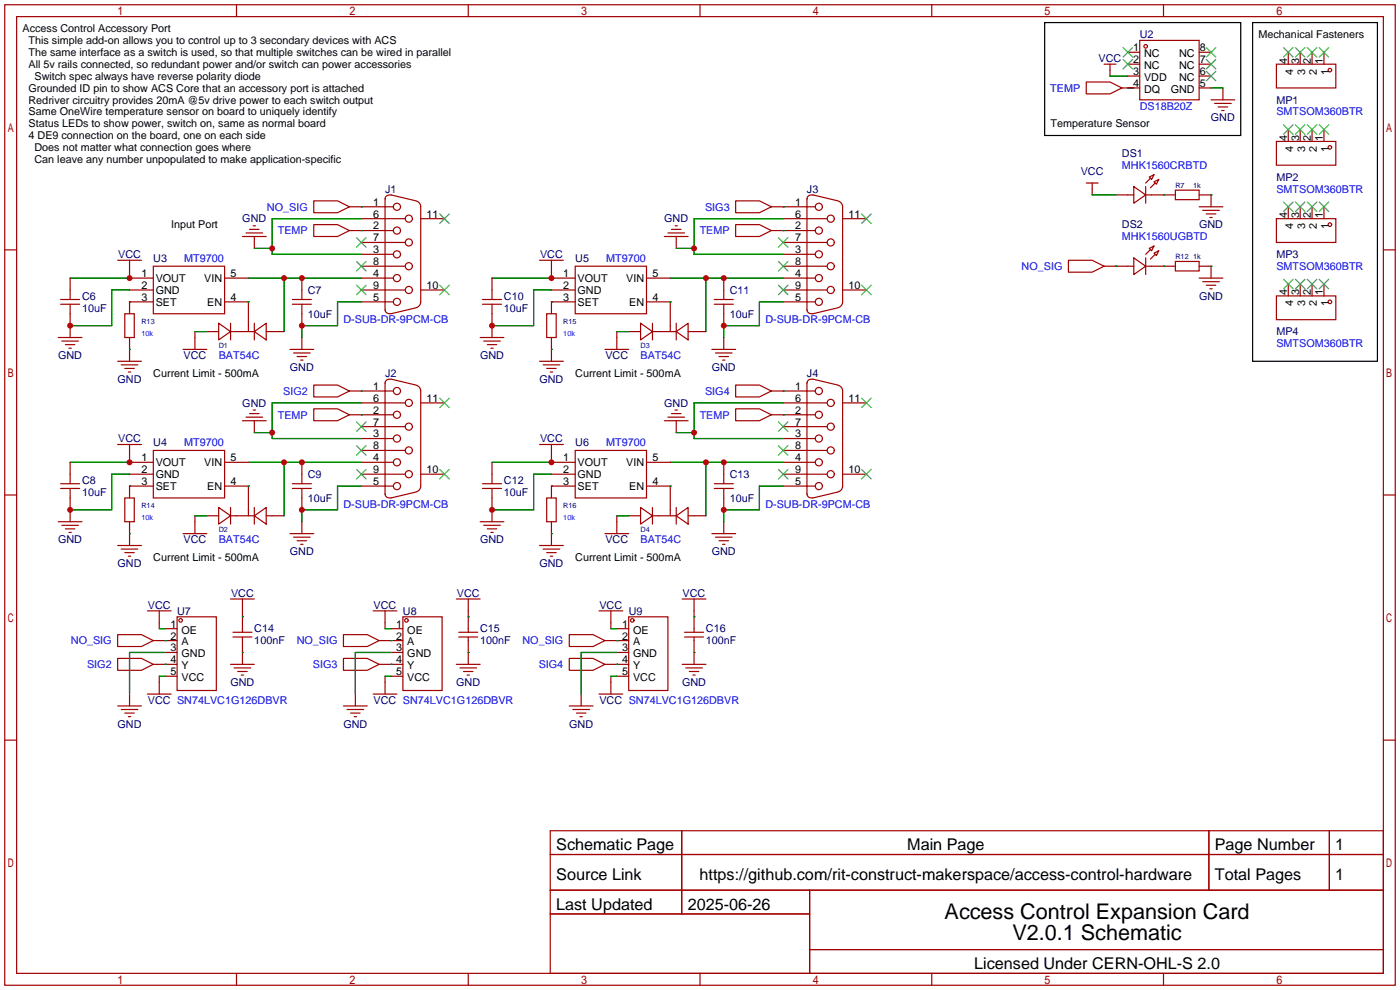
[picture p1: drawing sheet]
<svg xmlns="http://www.w3.org/2000/svg" width="299mm" height="212mm" viewBox="0 0 299 212" stroke-linecap="round" stroke-linejoin="round" font-family="sans-serif">
<g fill="none" stroke="#a10000" stroke-width=".25">
<path d="M1 1h297.2v209.6h-297.2zM3.6 3.6h292.1v204.4h-292.1zM50.5 1v2.6M100.1 1v2.6M149.6 1v2.6M199.1 1v2.6M232.2 17.5h5l2.6 1.3-2.6 1.3h-5zM236 13.7h2.5M237.2 13.7v2.6M239.8 18.8h3.8M241 13.7h2.6M241 11.2h2.6"/>
<path d="M241 16.3h2.6M243.6 8.6h12.7v12.7h-12.7zM248.7 1v2.6M256.3 13.7h2.5M256.3 18.8h2.5M256.3 11.2h2.5M256.3 16.3h2.5M261.4 18.8v2.5M272.8 13.7h12.7v5.1h-12.7zM275.3 11.2v2.5M277.9 11.2v2.5M280.4 11.2v2.5"/>
<path d="M283 11.2v2.5M232.2 39.1h2.5M233.4 39.1v2.6M242.3 39.9l2.6 1.8-2.6 1.7zM244.9 39.9v3.5M245.6 37.8l1-.5-.5 1.1zM245.9 38.1l-1 1M246.6 38.9l1-.5-.5 1zM246.9 39.1l-1 1M258.8 21.3h5.1M259.6 22.1h3.5M260.3 22.9h2.1"/>
<path d="M261.1 23.6h.5M272.8 30.2h12.7v5.1h-12.7zM275.3 27.7v2.5M277.9 27.7v2.5M280.4 27.7v2.5M283 27.7v2.5M1 53.4h2.6M15 59.4v4.6M25.1 55.6h5.1M27.7 55.6v3.8h5.1M32.8 56.9h15.2v10.2h-15.2zM48 59.4h5.1"/>
<path d="M51.8 50.5h5.1M52.6 49.8h3.5M53.3 49h2.1M54.1 48.3h.5M54.4 50.5v2.6M64.5 59.4v4.6M67.1 42.9h5l2.6 1.3-2.6 1.3h-5zM67.1 48h5l2.6 1.3-2.6 1.2h-5zM74.7 44.2h9.4M74.7 49.3h9.4M77.2 56.9h9.4M77.2 59.4h6.9"/>
<path d="M77.2 46.7h9.4M77.2 51.8h9.4M77.2 54.4h6.9M82.3 42.4v23.9M83.6 41.7l5.3 1.2M83.6 41.7a1 1 0 0 0-1.3 .8M89 43a1.27 1.27 0 0 1 .9 1.2v20.3a1.27 1.27 0 0 1-.9 1.2M89.9 46.7h5.1M105.2 59.4v4.6M115.3 55.6h5.1M117.9 55.6v3.8h5M122.9 56.9h15.3v10.2h-15.3z"/>
<path d="M138.2 59.4h5.1M142 50.5h5.1M142.7 49.8h3.6M143.5 49h2M144.3 48.3h.5M144.5 50.5v2.6M154.7 59.4v4.6M157.2 42.9h5.1l2.5 1.3-2.5 1.3h-5.1zM157.2 48h5.1l2.5 1.3-2.5 1.2h-5.1zM164.8 44.2h9.4M164.8 49.3h9.4M167.4 56.9h9.4"/>
<path d="M167.4 59.4h6.8M167.4 46.7h9.4M167.4 51.8h9.4M167.4 54.4h6.8M172.5 42.4v23.9M172.5 42.5a.95 .95 0 0 1 1.3-.8l5.3 1.2M179.2 43a1.27 1.27 0 0 1 .9 1.2v20.3a1.27 1.27 0 0 1-1 1.2M180.1 46.7h5.1M228.3 55.6h5.1l2.6 1.3-2.6 1.3h-5.1zM236 56.9h6.3M238.5 41.7h3.8M242.3 55.1l2.6 1.8-2.6 1.8z"/>
<path d="M244.9 56.9h6.3M244.9 55.1v3.6M244.9 41.7h6.3M245.6 53.1l1-.5-.5 1zM245.9 53.3l-1 1.1M246.6 54.1l1-.5-.5 1zM246.9 54.4l-1 1M251.2 55.9h5.1v2h-5.1zM251.2 40.6h5.1v2.1h-5.1zM256.3 56.9h2.5v2.5M256.3 41.7h2.5v2.5M256.3 59.4h5.1"/>
<path d="M256.3 44.2h5.1M257 45h3.6M257.8 45.7h2M258.6 46.5h.5M272.8 46.7h12.7v5.1h-12.7zM275.3 44.2v2.5M277.9 44.2v2.5M280.4 44.2v2.5M283 44.2v2.5M295.7 53.4h2.5M12.4 72.1h5.1M13 65h4"/>
<path d="M13 64h4M13.2 72.9h3.6M14 73.7h2M14.7 74.4h.5M15 65v7.1M25.1 77.2h5.1M25.9 78h3.6M26.7 67.1h2v5h-2zM26.7 78.7h2M27.4 79.5h.5M27.7 62h5.1M27.7 72.1v5.1"/>
<path d="M32.8 64.5h-5.1v2.6M39.1 74.7h5.1M41.7 70.9v3.8M44.2 70.9h2.5M46.7 69.1l2.6 1.8-2.6 1.7zM48 64.5h5.1v6.4M49.3 70.9h5.1M49.3 69.1v3.5M54.4 70.9l2.5-1.8v3.5zM54.4 69.1v3.5M56.9 70.9h3.8M62 74.7h5.1"/>
<path d="M62.5 65h4M62.5 64h4M62.7 75.4h3.6M63.5 76.2h2M64.3 77h.5M64.5 65v4.6M64.5 72.1v2.6M77.2 62h9.4M77.2 64.5h6.9M82.3 66.2a.95 .95 0 0 0 1.3 .8M88.9 65.8l-5.3 1.3M89.9 62h5.1"/>
<path d="M102.6 72.1h5.1M103.1 65h4.1M103.1 64h4.1M103.4 72.9h3.5M104.1 73.7h2.1M104.9 74.4h.5M105.2 65v7.1M115.3 77.2h5.1M116.1 78h3.5M116.8 67.1h2.1v5h-2.1zM116.8 78.7h2.1M117.6 79.5h.5"/>
<path d="M117.9 62h5M117.9 72.1v5.1M122.9 64.5h-5v2.6M129.3 74.7h5.1M131.8 70.9v3.8M134.4 70.9h2.5M136.9 69.1l2.5 1.8-2.5 1.7zM138.2 64.5h5.1v6.4M139.4 70.9h5.1M139.4 69.1v3.5M144.5 70.9l2.6-1.8v3.5zM144.5 69.1v3.5"/>
<path d="M147.1 70.9h3.8M152.1 74.7h5.1M152.7 65h4M152.7 64h4M152.9 75.4h3.6M153.7 76.2h2M154.4 77h.5M154.7 65v4.6M154.7 72.1v2.6M167.4 62h9.4M167.4 64.5h6.8M172.5 66.2a.95 .95 0 0 0 1.3 .8"/>
<path d="M179.1 65.8l-5.4 1.3M180.1 62h5.1M257 60.2h3.6M257.8 61h2M258.6 61.7h.5M272.8 63.2h12.7v5.1h-12.7zM275.3 60.7v2.5M277.9 60.7v2.5M280.4 60.7v2.5M283 60.7v2.5M15 98.8v4.6M25.1 95h5.1"/>
<path d="M27.7 95v3.8h5.1M32.8 96.3h15.2v10.1h-15.2zM48 98.8h5.1M51.8 89.9h5.1M52.6 89.2h3.5M53.3 88.4h2.1M54.1 87.6h.5M54.4 89.9v2.6M64.5 98.8v4.6M67.1 82.3h5l2.6 1.3-2.6 1.2h-5zM67.1 87.4h5l2.6 1.2-2.6 1.3h-5zM74.7 88.6h9.4"/>
<path d="M74.7 83.6h9.4M77.2 86.1h9.4M77.2 96.3h9.4M77.2 91.2h9.4M77.2 98.8h6.9M77.2 93.7h6.9M82.3 81.8v23.9M83.6 81l5.3 1.3M83.6 81.1a1 1 0 0 0-1.3 .8M89 82.3a1.27 1.27 0 0 1 .9 1.3v20.3a1.27 1.27 0 0 1-.9 1.2M89.9 86.1h5.1M105.2 98.8v4.6"/>
<path d="M115.3 95h5.1M117.9 95v3.8h5M122.9 96.3h15.3v10.1h-15.3zM138.2 98.8h5.1M142 89.9h5.1M142.7 89.2h3.6M143.5 88.4h2M144.3 87.6h.5M144.5 89.9v2.6M154.7 98.8v4.6M157.2 82.3h5.1l2.5 1.3-2.5 1.2h-5.1zM157.2 87.4h5.1l2.5 1.2-2.5 1.3h-5.1z"/>
<path d="M164.8 88.6h9.4M164.8 83.6h9.4M167.4 86.1h9.4M167.4 96.3h9.4M167.4 91.2h9.4M167.4 98.8h6.8M167.4 93.7h6.8M172.5 81.8v23.9M173.7 81l5.4 1.3M173.8 81.1a1 1 0 0 0-1.3 .8M179.2 82.3a1.27 1.27 0 0 1 .9 1.3v20.3a1.27 1.27 0 0 1-1 1.2M180.1 86.1h5.1"/>
<path d="M1 105.8h2.6M12.4 111.5h5.1M13 104.4h4M13 103.4h4M13.2 112.3h3.6M14 113h2M14.7 113.8h.5M15 104.4v7.1M25.1 116.6h5.1M25.9 117.3h3.6M26.7 106.4h2v5.1h-2zM26.7 118.1h2"/>
<path d="M27.4 118.9h.5M27.7 111.5v5.1M27.7 101.3h5.1M32.8 103.9h-5.1v2.5M39.1 114h5.1M41.7 110.2v3.8M44.2 110.2h2.5M46.7 108.5l2.6 1.7-2.6 1.8zM48 103.9h5.1v6.3M49.3 108.5v3.5M49.3 110.2h5.1M54.4 110.2l2.5-1.7v3.5z"/>
<path d="M54.4 108.5v3.5M56.9 110.2h3.8M62 114h5.1M62.5 104.4h4M62.5 103.4h4M62.7 114.8h3.6M63.5 115.6h2M64.3 116.3h.5M64.5 104.4v4.6M64.5 111.5v2.5M77.2 101.3h9.4M77.2 103.9h6.9"/>
<path d="M82.3 105.5a.95 .95 0 0 0 1.3 .9M88.9 105.2l-5.3 1.2M89.9 101.3h5.1M102.6 111.5h5.1M103.1 104.4h4.1M103.1 103.4h4.1M103.4 112.3h3.5M104.1 113h2.1M104.9 113.8h.5M105.2 104.4v7.1M115.3 116.6h5.1M116.1 117.3h3.5"/>
<path d="M116.8 106.4h2.1v5.1h-2.1zM116.8 118.1h2.1M117.6 118.9h.5M117.9 101.3h5M117.9 111.5v5.1M122.9 103.9h-5v2.5M129.3 114h5.1M131.8 110.2v3.8M134.4 110.2h2.5M136.9 108.5l2.5 1.7-2.5 1.8zM138.2 103.9h5.1v6.3M139.4 110.2h5.1"/>
<path d="M139.4 108.5v3.5M144.5 110.2l2.6-1.7v3.5zM144.5 108.5v3.5M147.1 110.2h3.8M152.1 114h5.1M152.7 104.4h4M152.7 103.4h4M152.9 114.8h3.6M153.7 115.6h2M154.4 116.3h.5M154.7 104.4v4.6M154.7 111.5v2.5"/>
<path d="M167.4 101.3h9.4M167.4 103.9h6.8M172.5 105.5a.95 .95 0 0 0 1.3 .9M179.1 105.2l-5.4 1.2M180.1 101.3h5.1M295.7 105.8h2.5M25.1 135.6h5.1l2.6 1.3-2.6 1.3h-5.1zM31.5 130.6h5.1M32.8 136.9h5M34 130.6v3.8M35.3 134.4h2.5M35.3 139.4h2.5"/>
<path d="M37.8 131.8h8.4v15.8h-8.4zM49.3 128h5.1M49.8 135.1h4M49.8 136.1h4M51.8 128v7.1M51.8 136.1v5.9M73.4 135.6h5.1l2.5 1.3-2.5 1.3h-5.1zM79.8 130.6h5M81 136.9h5.1M82.3 130.6v3.8M83.6 134.4h2.5M83.6 139.4h2.5"/>
<path d="M86.1 131.8h8.4v15.8h-8.4zM97.5 128h5.1M98 135.1h4.1M98 136.1h4.1M100.1 128v7.1M100.1 136.1v5.9M121.7 135.6h5l2.6 1.3-2.6 1.3h-5zM128 130.6h5.1M129.3 136.9h5.1M130.6 130.6v3.8M131.8 134.4h2.6M131.8 139.4h2.6"/>
<path d="M134.4 131.8h8.3v15.8h-8.3zM145.8 128h5.1M146.3 135.1h4.1M146.3 136.1h4.1M148.3 128v7.1M148.3 136.1v5.9M1 158.2h2.6M25.1 140.7h5.1l2.6 1.3-2.6 1.3h-5.1zM25.1 150.9h5.1M25.9 151.6h3.6M26.7 152.4h2M27.4 153.2h.5"/>
<path d="M27.7 148.3v2.6M31.5 148.3h5.1M32.8 142h5M34 144.5v3.8M35.3 144.5h2.5M49.3 142h5.1M50 142.7h3.6M50.8 143.5h2M51.6 144.3h.5M73.4 140.7h5.1l2.5 1.3-2.5 1.3h-5.1zM73.4 150.9h5.1M74.2 151.6h3.5"/>
<path d="M74.9 152.4h2.1M75.7 153.2h.5M75.9 148.3v2.6M79.8 148.3h5M81 142h5.1M82.3 144.5v3.8M83.6 144.5h2.5M97.5 142h5.1M98.3 142.7h3.6M99.1 143.5h2M99.8 144.3h.5M121.7 140.7h5l2.6 1.3-2.6 1.3h-5z"/>
<path d="M121.7 150.9h5M122.4 151.6h3.6M123.2 152.4h2M124 153.2h.5M124.2 148.3v2.6M128 148.3h5.1M129.3 142h5.1M130.6 144.5v3.8M131.8 144.5h2.6M145.8 142h5.1M146.6 142.7h3.5M147.3 143.5h2.1"/>
<path d="M148.1 144.3h.5M295.7 158.2h2.5M117.6 177.5h178.1v30.5h-178.1zM145.7 177.5v17.8M258.4 177.5v12.7M284.1 177.5v12.7M117.6 182.6h178.1M117.6 190.2h178.1M117.6 195.3h55.4M173 190.2v17.8M50.5 208v2.6M100.1 208v2.6"/>
<path d="M149.6 208v2.6M173 202.9h122.7M199.1 208v2.6M248.7 208v2.6"/>
<circle cx="244.9" cy="9.9" r=".38"/>
<circle cx="284.2" cy="15" r=".38"/>
<circle cx="284.2" cy="31.5" r=".38"/>
<circle cx="84.8" cy="44.2" r=".76"/>
<circle cx="84.8" cy="54.4" r=".76"/>
<circle cx="84.8" cy="59.4" r=".76"/>
<circle cx="84.8" cy="49.3" r=".76"/>
<circle cx="87.4" cy="46.7" r=".76"/>
<circle cx="87.4" cy="51.8" r=".76"/>
<circle cx="87.4" cy="56.9" r=".76"/>
<circle cx="175" cy="44.2" r=".76"/>
<circle cx="175" cy="54.4" r=".76"/>
<circle cx="175" cy="59.4" r=".76"/>
<circle cx="175" cy="49.3" r=".76"/>
<circle cx="177.5" cy="46.7" r=".76"/>
<circle cx="177.5" cy="56.9" r=".76"/>
<circle cx="177.5" cy="51.8" r=".76"/>
<circle cx="284.2" cy="48" r=".38"/>
<circle cx="84.8" cy="64.5" r=".76"/>
<circle cx="87.4" cy="62" r=".76"/>
<circle cx="175" cy="64.5" r=".76"/>
<circle cx="177.5" cy="62" r=".76"/>
<circle cx="284.2" cy="64.5" r=".38"/>
<circle cx="84.8" cy="98.8" r=".76"/>
<circle cx="84.8" cy="83.6" r=".76"/>
<circle cx="84.8" cy="88.6" r=".76"/>
<circle cx="84.8" cy="93.7" r=".76"/>
<circle cx="87.4" cy="91.2" r=".76"/>
<circle cx="87.4" cy="86.1" r=".76"/>
<circle cx="87.4" cy="96.3" r=".76"/>
<circle cx="175" cy="88.6" r=".76"/>
<circle cx="175" cy="83.6" r=".76"/>
<circle cx="175" cy="98.8" r=".76"/>
<circle cx="175" cy="93.7" r=".76"/>
<circle cx="177.5" cy="96.3" r=".76"/>
<circle cx="177.5" cy="91.2" r=".76"/>
<circle cx="177.5" cy="86.1" r=".76"/>
<circle cx="84.8" cy="103.9" r=".76"/>
<circle cx="87.4" cy="101.3" r=".76"/>
<circle cx="175" cy="103.9" r=".76"/>
<circle cx="177.5" cy="101.3" r=".76"/>
<circle cx="38.6" cy="132.6" r=".38"/>
<circle cx="86.9" cy="132.6" r=".38"/>
<circle cx="135.1" cy="132.6" r=".38"/>
</g>
<g fill="none" stroke="#3c3" stroke-width=".25">
<path d="M240 10.2l2.1 2M240 12.7l2.1 2M242.1 10.2l-2.1 2M242.1 12.7l-2.1 2M257.8 10.2l2 2M257.8 15.2l2 2.1M257.8 12.7l2 2M259.8 15.2l-2 2.1M259.8 12.7l-2 2M259.8 10.2l-2 2M274.3 10.2l2.1 2M276.4 10.2l-2.1 2"/>
<path d="M276.9 10.2l2 2M278.9 10.2l-2 2M279.4 10.2l2 2M281.4 10.2l-2 2M281.9 10.2l2.1 2M284 10.2l-2.1 2M274.3 26.7l2.1 2M276.4 26.7l-2.1 2M276.9 26.7l2 2M278.9 26.7l-2 2M279.4 26.7l2 2M281.4 26.7l-2 2"/>
<path d="M281.9 26.7l2.1 2M284 26.7l-2.1 2M76.2 55.9l2 2M76.2 50.8l2 2M78.2 55.9l-2 2M78.2 50.8l-2 2M94 45.7l2 2.1M96 45.7l-2 2.1M166.4 55.9l2 2M166.4 50.8l2 2M168.4 55.9l-2 2M168.4 50.8l-2 2"/>
<path d="M184.1 45.7l2.1 2.1M186.2 45.7l-2.1 2.1M274.3 43.2l2.1 2M274.3 59.7l2.1 2M276.4 43.2l-2.1 2M276.4 59.7l-2.1 2M276.9 43.2l2 2M276.9 59.7l2 2M278.9 43.2l-2 2M278.9 59.7l-2 2M279.4 43.2l2 2M279.4 59.7l2 2"/>
<path d="M281.4 43.2l-2 2M281.4 59.7l-2 2M281.9 43.2l2.1 2M281.9 59.7l2.1 2M284 43.2l-2.1 2M284 59.7l-2.1 2M76.2 61l2 2M78.2 61l-2 2M94 61l2 2M96 61l-2 2M166.4 61l2 2M168.4 61l-2 2"/>
<path d="M184.1 61l2.1 2M186.2 61l-2.1 2M76.2 95.2l2 2.1M76.2 90.2l2 2M78.2 95.2l-2 2.1M78.2 90.2l-2 2M94 85.1l2 2M96 85.1l-2 2M166.4 95.2l2 2.1M166.4 90.2l2 2M168.4 95.2l-2 2.1M168.4 90.2l-2 2"/>
<path d="M184.1 85.1l2.1 2M186.2 85.1l-2.1 2M76.2 100.3l2 2.1M78.2 100.3l-2 2.1M94 100.3l2 2.1M96 100.3l-2 2.1M166.4 100.3l2 2.1M168.4 100.3l-2 2.1M184.1 100.3l2.1 2.1M186.2 100.3l-2.1 2.1"/>
</g>
<path d="M223.3 4.8h41.9v24.2h-41.9zM267.7 4.8h26.7v72.4h-26.7z" fill="none" stroke="#000" stroke-width=".25"/>
<g fill="none" stroke="#008700" stroke-width=".25">
<path d="M237.2 16.3h3.8M241 18.8h1.3M258.8 18.8h2.6M15 59.4h12.7M53.1 59.4h24.1M54.4 53.1h3.8M60.7 59.4v11.5M77.2 44.2h.1M77.2 49.3h.1M77.2 46.7h-19v7.7h19M105.2 59.4h12.7M143.3 59.4h24.1"/>
<path d="M144.5 53.1h3.8M150.9 59.4v11.5M167.4 44.2h.1M167.4 49.3h.1M167.4 46.7h-19.1v7.7h19.1M233.4 41.7h5.1M238.5 56.9h.1M248.7 56.9h.1M248.7 41.7h.1M258.8 56.9h.1M258.8 41.7h.1M27.7 64.5h.1"/>
<path d="M27.7 74.7h.1M27.7 62h-3.8v7.6h-8.9M41.7 70.9h2.5M53.1 64.5h.1M77.2 64.5h-5.1v5.1h-7.6v2.5M117.9 64.5h.1M117.9 74.7h.1M117.9 62h-3.9v7.6h-8.8M131.8 70.9h2.6M143.3 64.5h.1M167.4 64.5h-5.1v5.1h-7.6v2.5M15 98.8h12.7"/>
<path d="M53.1 98.8h24.1M54.4 92.5h3.8M60.7 98.8v11.4M77.2 83.6h.1M77.2 88.6h.1M77.2 86.1h-19v7.6h19M105.2 98.8h12.7M143.3 98.8h24.1M144.5 92.5h3.8M150.9 98.8v11.4M167.4 83.6h.1M167.4 88.6h.1"/>
<path d="M167.4 86.1h-19.1v7.6h19.1M27.7 103.9h.1M27.7 114h.1M27.7 101.3h-3.8v7.7h-8.9M41.7 110.2h2.5M53.1 103.9h.1M77.2 103.9h-5.1v5.1h-7.6v2.5M117.9 103.9h.1M117.9 114h.1M117.9 101.3h-3.9v7.7h-8.8M131.8 110.2h2.6M143.3 103.9h.1"/>
<path d="M167.4 103.9h-5.1v5.1h-7.6v2.5M34 134.4h1.3M35.3 136.9h.1M35.3 139.4h-7.6v8.9M51.8 139.4h.1M51.8 131.8h.1M82.3 134.4h1.3M83.6 136.9h.1M83.6 139.4h-7.7v8.9M100.1 139.4h.1M100.1 131.8h.1M130.6 134.4h1.2"/>
<path d="M131.8 136.9h.1M131.8 139.4h-7.6v8.9M148.3 139.4h.1M148.3 131.8h.1M34 144.5h1.3M35.3 142h.1M82.3 144.5h1.3M83.6 142h.1M130.6 144.5h1.2M131.8 142h.1"/>
</g>
<g fill="#c00">
<circle cx="58.2" cy="53.1" r=".63"/>
<circle cx="64.5" cy="69.6" r=".63"/>
<circle cx="15" cy="69.6" r=".63"/>
<circle cx="27.7" cy="59.4" r=".63"/>
<circle cx="64.5" cy="59.4" r=".63"/>
<circle cx="60.7" cy="59.4" r=".63"/>
<circle cx="58.2" cy="92.5" r=".63"/>
<circle cx="64.5" cy="109" r=".63"/>
<circle cx="15" cy="109" r=".63"/>
<circle cx="27.7" cy="98.8" r=".63"/>
<circle cx="64.5" cy="98.8" r=".63"/>
<circle cx="60.7" cy="98.8" r=".63"/>
<circle cx="148.3" cy="53.1" r=".63"/>
<circle cx="154.7" cy="69.6" r=".63"/>
<circle cx="105.2" cy="69.6" r=".63"/>
<circle cx="117.9" cy="59.4" r=".63"/>
<circle cx="154.7" cy="59.4" r=".63"/>
<circle cx="150.9" cy="59.4" r=".63"/>
<circle cx="148.3" cy="92.5" r=".63"/>
<circle cx="154.7" cy="109" r=".63"/>
<circle cx="105.2" cy="109" r=".63"/>
<circle cx="117.9" cy="98.8" r=".63"/>
<circle cx="154.7" cy="98.8" r=".63"/>
<circle cx="150.9" cy="98.8" r=".63"/>
</g>
<g font-size="4.6">
<text x="201.9" y="196.3">Access Control Expansion Card</text>
<text x="216.4" y="200.9">V2.0.1 Schematic</text>
</g>
<g font-size="3.5">
<text x="118.9" y="181.8">Schematic Page</text>
<text x="193.9" y="181.8">Main Page</text>
<text x="259.6" y="181.8">Page Number</text>
<text x="285.4" y="181.8">1</text>
<text x="118.9" y="188.1">Source Link</text>
<text x="149.5" y="188.1">https://github.com/rit-construct-makerspace/access-control-hardware</text>
<text x="259.6" y="188.1">Total Pages</text>
<text x="285.4" y="188.1">1</text>
<text x="118.9" y="194.5">Last Updated</text>
<text x="147" y="194.5">2025-06-26</text>
<text x="208.2" y="207.2">Licensed Under CERN-OHL-S 2.0</text>
</g>
<g font-size="2.3">
<text x="4.8" y="6.9">Access Control Accessory Port</text>
<text x="6.1" y="9.4">This simple add-on allows you to control up to 3 secondary devices with ACS</text>
<text x="6.1" y="12">The same interface as a switch is used, so that multiple switches can be wired in parallel</text>
<text x="242.2" y="10.9">1</text>
<text x="256.4" y="10.9">8</text>
<text x="269" y="8.2">Mechanical Fasteners</text>
<text x="6.1" y="14.5">All 5v rails connected, so redundant power and/or switch can power accessories</text>
<text x="7.4" y="17.1">Switch spec always have reverse polarity diode</text>
<text x="242.2" y="13.5">2</text>
<text x="242.2" y="16">3</text>
<text x="244.5" y="12.2">NC</text>
<text x="244.5" y="14.8">NC</text>
<text x="244.5" y="17.3">VDD</text>
<text x="252" y="17.3">NC</text>
<text x="252" y="14.8">NC</text>
<text x="252" y="12.2">NC</text>
<text x="256.4" y="16">6</text>
<text x="256.4" y="13.5">7</text>
<text x="275.1" y="13.6" transform="rotate(-90 275.1 13.6)">4</text>
<text x="276.4" y="15.9" transform="rotate(-90 276.4 15.9)">4</text>
<text x="277.6" y="13.6" transform="rotate(-90 277.6 13.6)">3</text>
<text x="278.9" y="15.9" transform="rotate(-90 278.9 15.9)">3</text>
<text x="280.2" y="13.6" transform="rotate(-90 280.2 13.6)">2</text>
<text x="281.5" y="15.9" transform="rotate(-90 281.5 15.9)">2</text>
<text x="282.7" y="13.6" transform="rotate(-90 282.7 13.6)">1</text>
<text x="284" y="15.9" transform="rotate(-90 284 15.9)">1</text>
<text x="6.1" y="19.6">Grounded ID pin to show ACS Core that an accessory port is attached</text>
<text x="6.1" y="22.1">Redriver circuitry provides 20mA @5v drive power to each switch output</text>
<text x="242.2" y="18.6">4</text>
<text x="244.5" y="19.8">DQ</text>
<text x="250.2" y="19.8">GND</text>
<text x="256.4" y="18.6">5</text>
<text x="6.1" y="24.7">Same OneWire temperature sensor on board to uniquely identify</text>
<text x="6.1" y="27.2">Status LEDs to show power, switch on, same as normal board</text>
<text x="6.1" y="29.8">4 DE9 connection on the board, one on each side</text>
<text x="224.5" y="27.2">Temperature Sensor</text>
<text x="7.4" y="32.3">Does not matter what connection goes where</text>
<text x="7.4" y="34.8">Can leave any number unpopulated to make application-specific</text>
<text x="275.1" y="30.1" transform="rotate(-90 275.1 30.1)">4</text>
<text x="276.4" y="32.4" transform="rotate(-90 276.4 32.4)">4</text>
<text x="277.6" y="30.1" transform="rotate(-90 277.6 30.1)">3</text>
<text x="278.9" y="32.4" transform="rotate(-90 278.9 32.4)">3</text>
<text x="280.2" y="30.1" transform="rotate(-90 280.2 30.1)">2</text>
<text x="281.5" y="32.4" transform="rotate(-90 281.5 32.4)">2</text>
<text x="282.7" y="30.1" transform="rotate(-90 282.7 30.1)">1</text>
<text x="284" y="32.4" transform="rotate(-90 284 32.4)">1</text>
<text x="79.7" y="46.5">6</text>
<text x="79.7" y="44">1</text>
<text x="91.2" y="46.5">11</text>
<text x="169.9" y="46.5">6</text>
<text x="169.9" y="44">1</text>
<text x="181.4" y="46.5">11</text>
<text x="275.1" y="46.6" transform="rotate(-90 275.1 46.6)">4</text>
<text x="277.6" y="46.6" transform="rotate(-90 277.6 46.6)">3</text>
<text x="280.2" y="46.6" transform="rotate(-90 280.2 46.6)">2</text>
<text x="282.7" y="46.6" transform="rotate(-90 282.7 46.6)">1</text>
<text x="36.6" y="48.8">Input Port</text>
<text x="79.7" y="51.6">7</text>
<text x="79.7" y="49">2</text>
<text x="169.9" y="51.6">7</text>
<text x="169.9" y="49">2</text>
<text x="276.4" y="49" transform="rotate(-90 276.4 49)">4</text>
<text x="278.9" y="49" transform="rotate(-90 278.9 49)">3</text>
<text x="281.5" y="49" transform="rotate(-90 281.5 49)">2</text>
<text x="284" y="49" transform="rotate(-90 284 49)">1</text>
<text x="30.2" y="59.2">1</text>
<text x="49.3" y="59.2">5</text>
<text x="79.7" y="56.7">8</text>
<text x="79.7" y="59.2">4</text>
<text x="79.7" y="54.1">3</text>
<text x="120.4" y="59.2">1</text>
<text x="139.4" y="59.2">5</text>
<text x="169.9" y="56.7">8</text>
<text x="169.9" y="59.2">4</text>
<text x="169.9" y="54.1">3</text>
<text x="30.2" y="61.7">2</text>
<text x="30.2" y="64.3">3</text>
<text x="33.3" y="60.2">VOUT</text>
<text x="33.3" y="62.8">GND</text>
<text x="33.3" y="65.3">SET</text>
<text x="43.6" y="60.2">VIN</text>
<text x="44.3" y="65.3">EN</text>
<text x="49.3" y="64.3">4</text>
<text x="79.7" y="61.7">9</text>
<text x="79.7" y="64.3">5</text>
<text x="91.2" y="61.7">10</text>
<text x="120.4" y="61.7">2</text>
<text x="120.4" y="64.3">3</text>
<text x="123.4" y="60.2">VOUT</text>
<text x="123.4" y="62.8">GND</text>
<text x="123.4" y="65.3">SET</text>
<text x="133.8" y="60.2">VIN</text>
<text x="134.5" y="65.3">EN</text>
<text x="139.4" y="64.3">4</text>
<text x="169.9" y="61.7">9</text>
<text x="169.9" y="64.3">5</text>
<text x="181.4" y="61.7">10</text>
<text x="275.1" y="63.1" transform="rotate(-90 275.1 63.1)">4</text>
<text x="276.4" y="65.5" transform="rotate(-90 276.4 65.5)">4</text>
<text x="277.6" y="63.1" transform="rotate(-90 277.6 63.1)">3</text>
<text x="278.9" y="65.5" transform="rotate(-90 278.9 65.5)">3</text>
<text x="280.2" y="63.1" transform="rotate(-90 280.2 63.1)">2</text>
<text x="281.5" y="65.5" transform="rotate(-90 281.5 65.5)">2</text>
<text x="282.7" y="63.1" transform="rotate(-90 282.7 63.1)">1</text>
<text x="284" y="65.5" transform="rotate(-90 284 65.5)">1</text>
<text x="32.8" y="80.6">Current Limit - 500mA</text>
<text x="79.7" y="83.3">1</text>
<text x="122.9" y="80.6">Current Limit - 500mA</text>
<text x="169.9" y="83.3">1</text>
<text x="79.7" y="85.9">6</text>
<text x="79.7" y="88.4">2</text>
<text x="91.2" y="85.9">11</text>
<text x="169.9" y="85.9">6</text>
<text x="169.9" y="88.4">2</text>
<text x="181.4" y="85.9">11</text>
<text x="79.7" y="91">7</text>
<text x="79.7" y="93.5">3</text>
<text x="169.9" y="91">7</text>
<text x="169.9" y="93.5">3</text>
<text x="30.2" y="98.6">1</text>
<text x="30.2" y="101.1">2</text>
<text x="33.3" y="99.6">VOUT</text>
<text x="43.6" y="99.6">VIN</text>
<text x="49.3" y="98.6">5</text>
<text x="79.7" y="101.1">9</text>
<text x="79.7" y="96">8</text>
<text x="79.7" y="98.6">4</text>
<text x="91.2" y="101.1">10</text>
<text x="120.4" y="98.6">1</text>
<text x="120.4" y="101.1">2</text>
<text x="123.4" y="99.6">VOUT</text>
<text x="133.8" y="99.6">VIN</text>
<text x="139.4" y="98.6">5</text>
<text x="169.9" y="101.1">9</text>
<text x="169.9" y="96">8</text>
<text x="169.9" y="98.6">4</text>
<text x="181.4" y="101.1">10</text>
<text x="30.2" y="103.7">3</text>
<text x="33.3" y="102.1">GND</text>
<text x="33.3" y="104.7">SET</text>
<text x="44.3" y="104.7">EN</text>
<text x="49.3" y="103.7">4</text>
<text x="79.7" y="103.7">5</text>
<text x="120.4" y="103.7">3</text>
<text x="123.4" y="102.1">GND</text>
<text x="123.4" y="104.7">SET</text>
<text x="134.5" y="104.7">EN</text>
<text x="139.4" y="103.7">4</text>
<text x="169.9" y="103.7">5</text>
<text x="32.8" y="119.9">Current Limit - 500mA</text>
<text x="122.9" y="119.9">Current Limit - 500mA</text>
<text x="36.4" y="134.1">1</text>
<text x="36.4" y="136.7">2</text>
<text x="38.8" y="135.4">OE</text>
<text x="38.8" y="137.9">A</text>
<text x="84.7" y="134.1">1</text>
<text x="84.7" y="136.7">2</text>
<text x="87" y="135.4">OE</text>
<text x="87" y="137.9">A</text>
<text x="133" y="134.1">1</text>
<text x="133" y="136.7">2</text>
<text x="135.3" y="135.4">OE</text>
<text x="135.3" y="137.9">A</text>
<text x="36.4" y="139.2">3</text>
<text x="36.4" y="141.8">4</text>
<text x="38.8" y="140.5">GND</text>
<text x="38.8" y="143">Y</text>
<text x="84.7" y="139.2">3</text>
<text x="84.7" y="141.8">4</text>
<text x="87" y="140.5">GND</text>
<text x="87" y="143">Y</text>
<text x="133" y="139.2">3</text>
<text x="133" y="141.8">4</text>
<text x="135.3" y="140.5">GND</text>
<text x="135.3" y="143">Y</text>
<text x="36.4" y="144.3">5</text>
<text x="38.8" y="145.6">VCC</text>
<text x="84.7" y="144.3">5</text>
<text x="87" y="145.6">VCC</text>
<text x="133" y="144.3">5</text>
<text x="135.3" y="145.6">VCC</text>
</g>
<g font-size="2.3" fill="#000080">
<text x="243.6" y="8.2">U2</text>
<text x="234.8" y="13.3">VCC</text>
<text x="272.8" y="22.1">MP1</text>
<text x="258.8" y="26">GND</text>
<text x="239.8" y="33.6">DS1</text>
<text x="82.3" y="41.2">J1</text>
<text x="172.5" y="41.2">J3</text>
<text x="231" y="37.4">VCC</text>
<text x="272.8" y="38.7">MP2</text>
<text x="51.8" y="47.5">GND</text>
<text x="142" y="47.5">GND</text>
<text x="239.8" y="48.8">DS2</text>
<text x="256.3" y="48.8">GND</text>
<text x="25.2" y="55.2">VCC</text>
<text x="32.8" y="55.9">U3</text>
<text x="115.4" y="55.2">VCC</text>
<text x="122.9" y="55.9">U5</text>
<text x="272.8" y="55.2">MP3</text>
<text x="17.5" y="64.1">C6</text>
<text x="65.8" y="62.8">C7</text>
<text x="107.7" y="64.1">C10</text>
<text x="156" y="62.8">C11</text>
<text x="256.3" y="64.1">GND</text>
<text x="17.5" y="66.6">10uF</text>
<text x="65.8" y="67.9">10uF</text>
<text x="107.7" y="66.6">10uF</text>
<text x="156" y="67.9">10uF</text>
<text x="272.8" y="71.7">MP4</text>
<text x="12.4" y="76.8">GND</text>
<text x="39.2" y="76.8">VCC</text>
<text x="102.6" y="76.8">GND</text>
<text x="129.4" y="76.8">VCC</text>
<text x="25.1" y="81.8">GND</text>
<text x="62" y="79.3">GND</text>
<text x="82.3" y="80.6">J2</text>
<text x="115.3" y="81.8">GND</text>
<text x="152.1" y="79.3">GND</text>
<text x="172.5" y="80.6">J4</text>
<text x="51.8" y="86.9">GND</text>
<text x="142" y="86.9">GND</text>
<text x="25.2" y="94.5">VCC</text>
<text x="32.8" y="95.3">U4</text>
<text x="115.4" y="94.5">VCC</text>
<text x="122.9" y="95.3">U6</text>
<text x="17.5" y="103.4">C8</text>
<text x="17.5" y="106">10uF</text>
<text x="65.8" y="102.2">C9</text>
<text x="65.8" y="107.2">10uF</text>
<text x="107.7" y="103.4">C12</text>
<text x="107.7" y="106">10uF</text>
<text x="156" y="102.2">C13</text>
<text x="156" y="107.2">10uF</text>
<text x="12.4" y="116.1">GND</text>
<text x="39.2" y="116.1">VCC</text>
<text x="62" y="118.7">GND</text>
<text x="102.6" y="116.1">GND</text>
<text x="129.4" y="116.1">VCC</text>
<text x="152.1" y="118.7">GND</text>
<text x="25.1" y="121.2">GND</text>
<text x="115.3" y="121.2">GND</text>
<text x="31.6" y="130.1">VCC</text>
<text x="37.8" y="131.4">U7</text>
<text x="49.4" y="127.6">VCC</text>
<text x="79.9" y="130.1">VCC</text>
<text x="86.1" y="131.4">U8</text>
<text x="97.6" y="127.6">VCC</text>
<text x="128.1" y="130.1">VCC</text>
<text x="134.4" y="131.4">U9</text>
<text x="145.9" y="127.6">VCC</text>
<text x="54.4" y="135.2">C14</text>
<text x="54.4" y="137.7">100nF</text>
<text x="102.6" y="135.2">C15</text>
<text x="102.6" y="137.7">100nF</text>
<text x="150.9" y="135.2">C16</text>
<text x="150.9" y="137.7">100nF</text>
<text x="49.3" y="146.6">GND</text>
<text x="97.5" y="146.6">GND</text>
<text x="145.8" y="146.6">GND</text>
<text x="25.1" y="155.5">GND</text>
<text x="31.6" y="150.4">VCC SN74LVC1G126DBVR</text>
<text x="73.4" y="155.5">GND</text>
<text x="79.9" y="150.4">VCC SN74LVC1G126DBVR</text>
<text x="121.6" y="155.5">GND</text>
<text x="128.1" y="150.4">VCC SN74LVC1G126DBVR</text>
</g>
<g font-size="2.3" fill="#00f">
<text x="224.5" y="19.6">TEMP</text>
<text x="243.6" y="23.4">DS18B20Z</text>
<text x="272.8" y="24.7">SMTSOM360BTR</text>
<text x="239.8" y="36.1">MHK1560CRBTD</text>
<text x="272.8" y="41.2">SMTSOM360BTR</text>
<text x="57.1" y="45">NO_SIG</text>
<text x="150.7" y="45">SIG3</text>
<text x="59.4" y="50.1">TEMP</text>
<text x="149.5" y="50.1">TEMP</text>
<text x="239.8" y="51.4">MHK1560UGBTD</text>
<text x="39.4" y="55.9">MT9700</text>
<text x="129.5" y="55.9">MT9700</text>
<text x="218.3" y="57.7">NO_SIG</text>
<text x="272.8" y="57.7">SMTSOM360BTR</text>
<text x="73.4" y="69.1">D-SUB-DR-9PCM-CB</text>
<text x="163.6" y="69.1">D-SUB-DR-9PCM-CB</text>
<text x="46.7" y="76.8">BAT54C</text>
<text x="136.9" y="76.8">BAT54C</text>
<text x="272.8" y="74.2">SMTSOM360BTR</text>
<text x="59.4" y="89.5">TEMP</text>
<text x="60.5" y="84.4">SIG2</text>
<text x="149.5" y="89.5">TEMP</text>
<text x="150.7" y="84.4">SIG4</text>
<text x="39.4" y="95.3">MT9700</text>
<text x="129.5" y="95.3">MT9700</text>
<text x="73.4" y="108.5">D-SUB-DR-9PCM-CB</text>
<text x="163.6" y="108.5">D-SUB-DR-9PCM-CB</text>
<text x="46.7" y="116.1">BAT54C</text>
<text x="136.9" y="116.1">BAT54C</text>
<text x="15.1" y="137.7">NO_SIG</text>
<text x="63.4" y="137.7">NO_SIG</text>
<text x="111.7" y="137.7">NO_SIG</text>
<text x="18.6" y="142.8">SIG2</text>
<text x="66.9" y="142.8">SIG3</text>
<text x="115.1" y="142.8">SIG4</text>
</g>
<g font-size="1.6" fill="#000080">
<text x="251.2" y="40.1">R7</text>
<text x="255" y="40.1">1k</text>
<text x="251.2" y="55.3">R12</text>
<text x="255" y="55.3">1k</text>
<text x="46.7" y="74.4">D1</text>
<text x="136.9" y="74.4">D3</text>
<text x="46.7" y="113.7">D2</text>
<text x="136.9" y="113.7">D4</text>
</g>
<g font-size="1.5" fill="#000080">
<text x="30.2" y="69.3">R13</text>
<text x="120.4" y="69.3">R15</text>
<text x="30.2" y="108.7">R14</text>
<text x="120.4" y="108.7">R16</text>
</g>
<g font-size="1.5" fill="#00f">
<text x="30.2" y="71.8">10k</text>
<text x="120.4" y="71.8">10k</text>
<text x="30.2" y="111.2">10k</text>
<text x="120.4" y="111.2">10k</text>
</g>
</svg>
